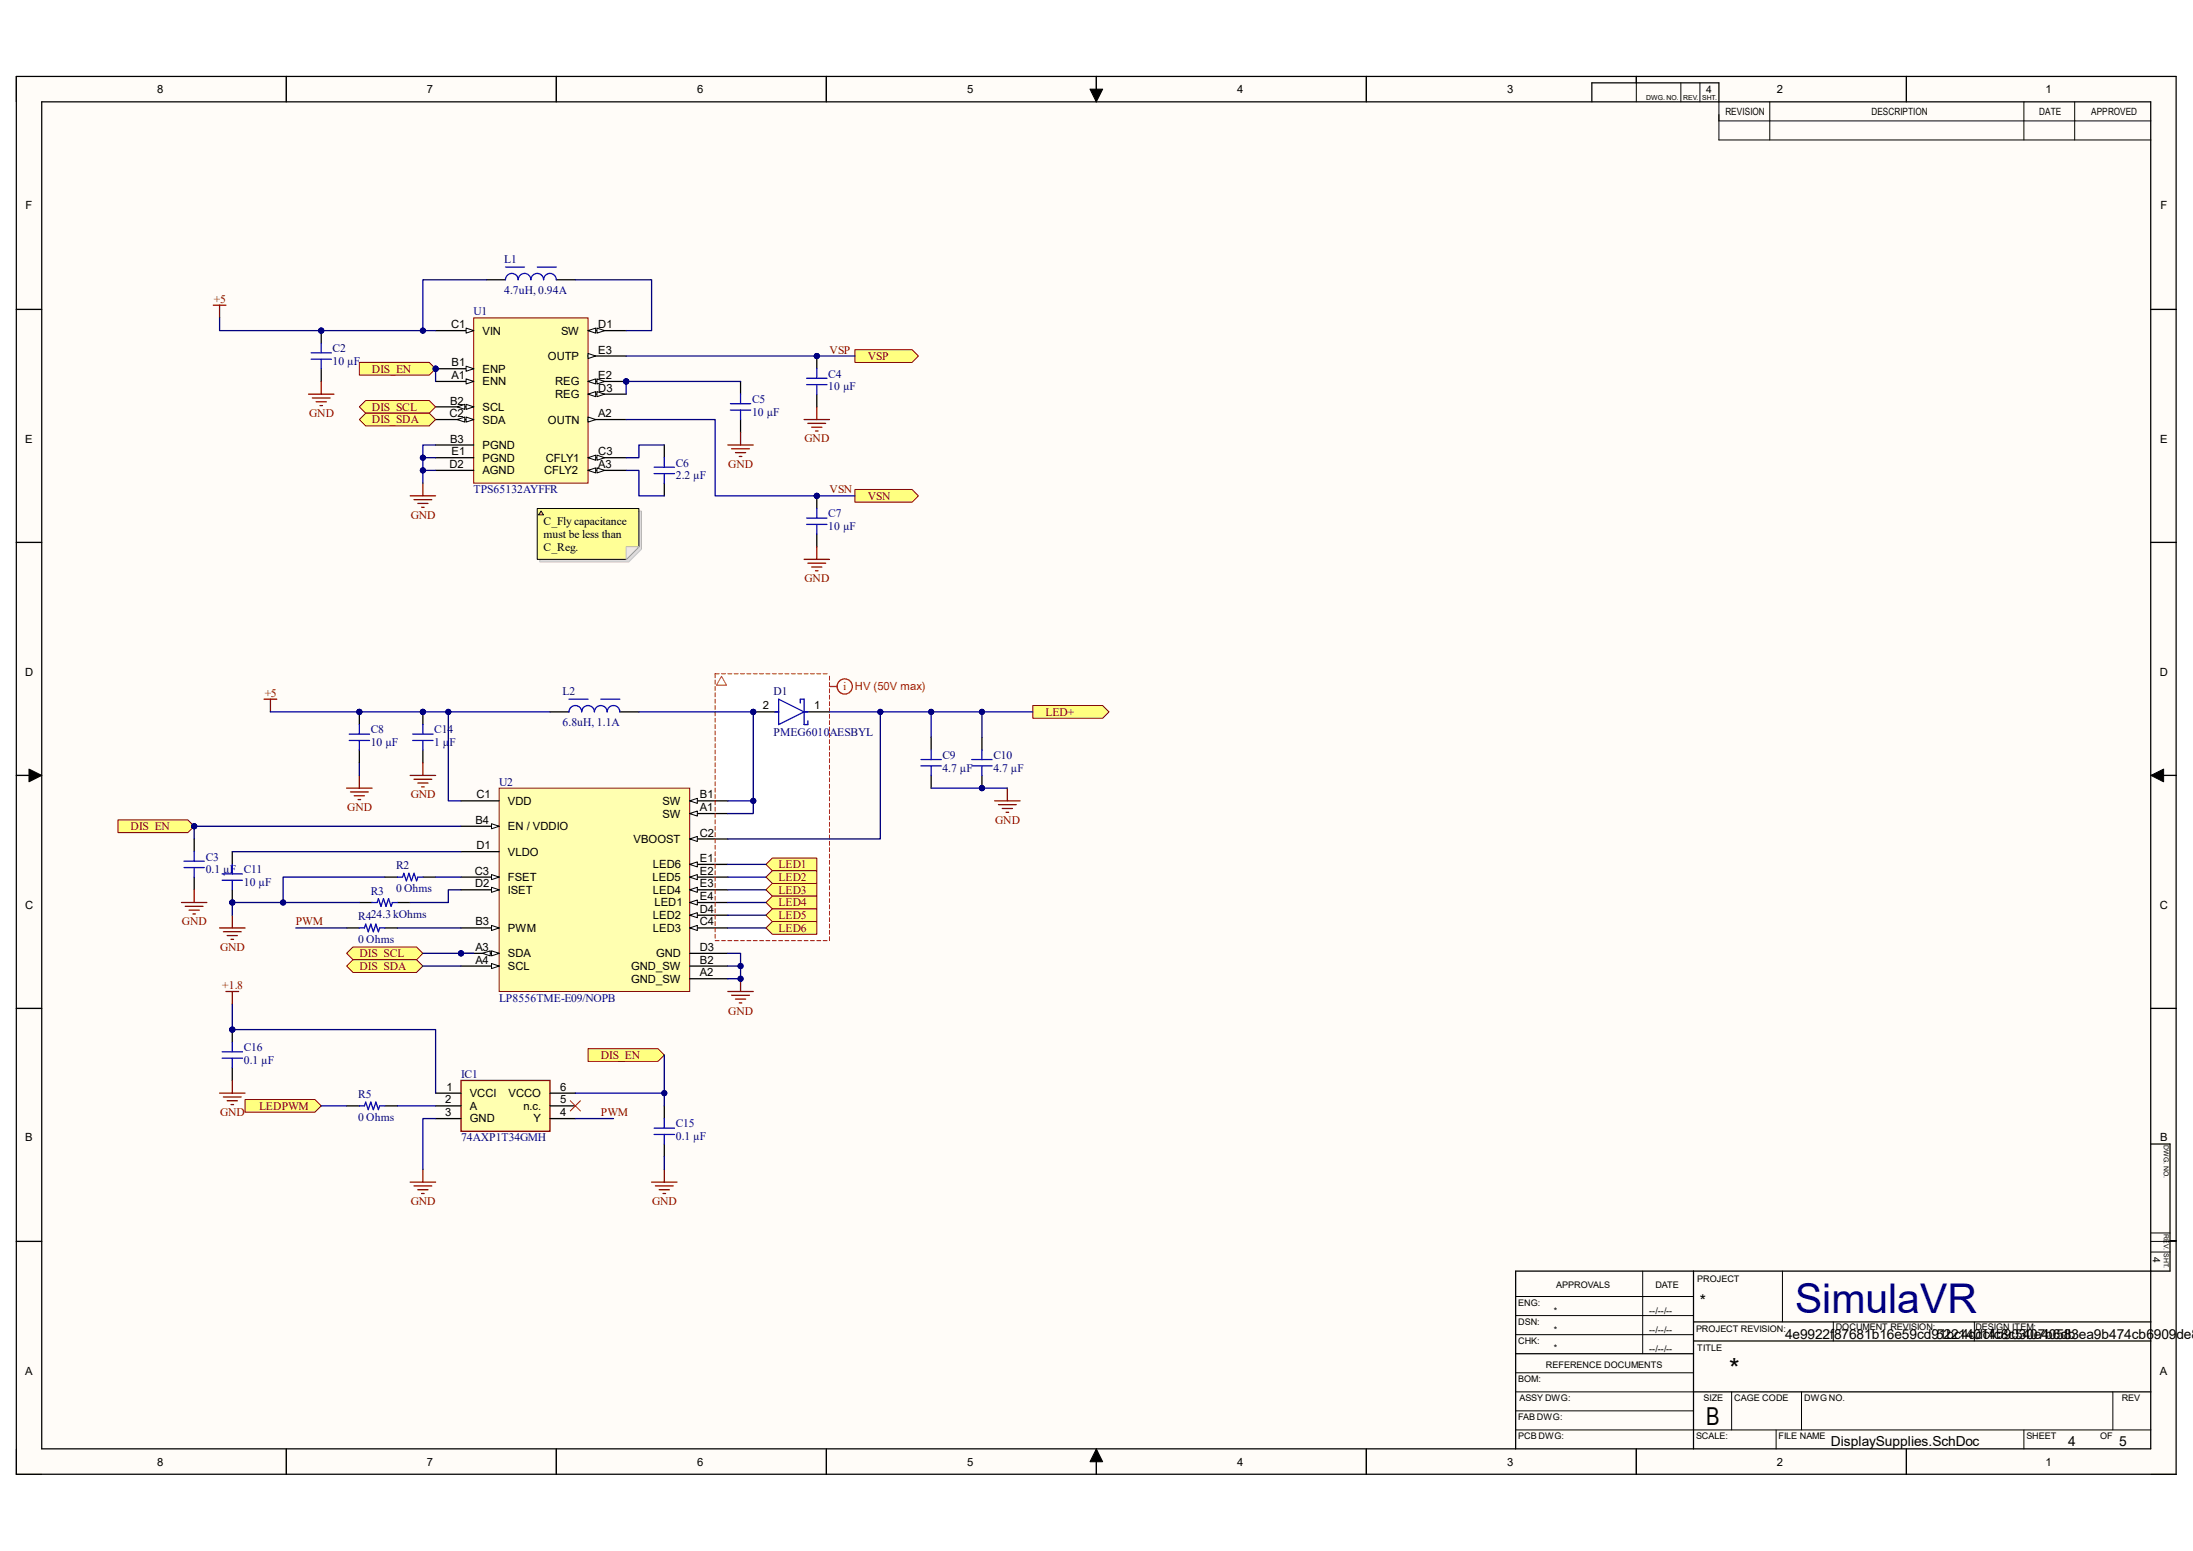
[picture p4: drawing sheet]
<svg xmlns="http://www.w3.org/2000/svg" width="297mm" height="210mm" viewBox="0 0 297 210" stroke-linecap="round" stroke-linejoin="round" font-family="sans-serif">
<g fill="#fffcf8">
<path d="M2.2 10.4h292.6v189.2h-292.6z" fill-rule="evenodd"/>
<path d="M5.7 13.8h285.6v182.4h-285.6z" fill-rule="evenodd"/>
</g>
<g fill="none" stroke="#000" stroke-width=".14">
<path d="M2.2 10.3v3.5M38.8 10.3v3.5M75.3 10.3v3.5M111.9 10.4v3.4M148.5 10.4v3.4M185 10.4v3.4M221.6 10.4v3.4M258.2 10.4v3.4M2.2 41.9h3.4M291.3 41.9h3.5M2.2 73.4h3.4M291.3 73.4h3.5"/>
<path d="M2.2 105h3.4M291.3 105h3.5M2.2 136.5h3.4M291.3 136.5h3.5M2.2 168.1h3.4M291.3 168.1h3.5M2.2 196.2v3.4h3.5M38.8 196.2v3.4M75.3 196.2v3.4M111.9 196.2v3.4M148.5 196.2v3.4M185 196.2v3.4"/>
<path d="M221.6 196.2v3.4M258.2 196.2v3.4M291.3 199.6h3.5"/>
</g>
<path d="M96.9 91.2h15.4v36.2h-15.4z" fill-rule="evenodd" fill="#fff"/>
<g fill="none" stroke="#000" stroke-width=".14">
<path d="M147.6 12.1h1.7l-.8 1.7zM227.6 11.2v2.6M230.2 11.2v2.6M232.8 13.8v5.2h58.5M232.8 16.4h58.5M239.7 13.8v5.2M274.1 13.8v5.2M281 13.8v5.2M3.9 104.1l1.7 .9-1.7 .9zM291.3 105l1.7-.9v1.8zM205.3 178.1h24.1M205.3 175.6h24.1"/>
<path d="M222.5 172.1v11.2M241.4 172.1v6.9M248.3 179v2.6M267.4 179v2.6M291.3 169.5h2.6M291.3 167h2.6M148.5 196.2l.8 1.7h-1.7zM205.3 193.6h86M205.3 180.7h24.1M205.3 188.5h24.1M205.3 185.9h24.1M205.3 191h24.1"/>
<path d="M234.5 188.5v5.1M240.5 193.6v2.6M244 188.5v5.1M274.1 193.6v2.6M286.2 188.5v5.1"/>
</g>
<g fill="none" stroke="#000" stroke-width=".17">
<path d="M2.2 10.4h292.5v189.2h-292.5zM5.7 13.8h285.6v182.4h-285.6zM38.8 10.3v3.5M75.3 10.3v3.5M111.9 10.4v3.4M148.5 10.4v3.4M185 10.4v3.4M215.6 13.8v-2.6h17.2v2.6M221.6 10.4v.8M258.2 10.4v3.4M2.2 41.9h3.4M291.3 41.9h3.5"/>
<path d="M2.2 73.4h3.4M291.3 73.4h3.5M2.2 105h3.4M291.3 105h3.5M2.2 136.5h3.4M291.3 136.5h3.5M291.3 154.9h2.6v17.2h-88.6v24.1M2.2 168.1h3.4M229.4 179h61.9M229.4 172.1v24.1M293.9 168h.9M38.8 196.2v3.4"/>
<path d="M75.3 196.2v3.4M111.9 196.2v3.4M148.5 196.2v3.4M185 196.2v3.4M205.3 183.3h24.1M221.6 196.2v3.4M229.4 181.6h61.9M229.4 188.5h61.9M258.2 196.2v3.4"/>
</g>
<path d="M147.6 12.1h1.7l-.8 1.7zM3.9 104.1l1.7 .9-1.7 .9zM291.3 105l1.7-.9v1.8zM148.5 196.2l.8 1.7h-1.7z" fill="#000"/>
<circle cx="59" cy="49.9" r=".34" fill="#000080"/>
<circle cx="59" cy="49.9" r=".34" fill="none" stroke="#000080" stroke-width=".14"/>
<circle cx="84.8" cy="51.6" r=".34" fill="#000080"/>
<circle cx="84.8" cy="51.6" r=".34" fill="none" stroke="#000080" stroke-width=".14"/>
<path d="M64.2 43h15.4v22.4h-15.4z" fill-rule="evenodd" fill="#ffffb0"/>
<path d="M64.2 43h15.4v22.4h-15.4z" fill="none" stroke="#800000" stroke-width=".14"/>
<path d="M59 63.7h5.2M79.6 62h5.2" fill="none" stroke="#000" stroke-width=".17"/>
<path d="M79.6 62l1.1-.4v.7z" fill="#f8fcff"/>
<path d="M79.6 62l1.1-.4v.7z" fill="none" stroke="#000" stroke-width=".14"/>
<path d="M80.8 61.6l1.1 .4-1.1 .3z" fill="#f8fcff"/>
<path d="M80.8 61.6l1.1 .4-1.1 .3z" fill="none" stroke="#000" stroke-width=".14"/>
<path d="M79.6 63.7h5.2" fill="none" stroke="#000" stroke-width=".17"/>
<path d="M79.6 63.7l1.1-.3v.6z" fill="#f8fcff"/>
<path d="M79.6 63.7l1.1-.3v.6z" fill="none" stroke="#000" stroke-width=".14"/>
<path d="M80.8 63.4l1.1 .3-1.1 .3z" fill="#f8fcff"/>
<path d="M80.8 63.4l1.1 .3-1.1 .3z" fill="none" stroke="#000" stroke-width=".14"/>
<path d="M59 51.6h5.2" fill="none" stroke="#000" stroke-width=".17"/>
<path d="M63.1 51.3l1.1 .3-1.1 .4z" fill="#f8fcff"/>
<path d="M63.1 51.3l1.1 .3-1.1 .4z" fill="none" stroke="#000" stroke-width=".14"/>
<path d="M59 49.9h5.2" fill="none" stroke="#000" stroke-width=".17"/>
<path d="M63.1 49.6l1.1 .3-1.1 .4z" fill="#f8fcff"/>
<path d="M63.1 49.6l1.1 .3-1.1 .4z" fill="none" stroke="#000" stroke-width=".14"/>
<circle cx="59" cy="49.9" r=".34" fill="#000080"/>
<circle cx="59" cy="49.9" r=".34" fill="none" stroke="#000080" stroke-width=".14"/>
<path d="M79.6 48.2h5.2" fill="none" stroke="#000" stroke-width=".17"/>
<path d="M79.6 47.9l1.1 .3-1.1 .4z" fill="#f8fcff"/>
<path d="M79.6 47.9l1.1 .3-1.1 .4z" fill="none" stroke="#000" stroke-width=".14"/>
<path d="M79.6 56.8h5.2" fill="none" stroke="#000" stroke-width=".17"/>
<path d="M79.6 56.5l1.1 .3-1.1 .4z" fill="#f8fcff"/>
<path d="M79.6 56.5l1.1 .3-1.1 .4z" fill="none" stroke="#000" stroke-width=".14"/>
<path d="M79.6 53.4h5.2M59 60.3h5.2M59 62h5.2" fill="none" stroke="#000" stroke-width=".17"/>
<path d="M79.6 53.4l1.1-.4v.7z" fill="#f8fcff"/>
<path d="M79.6 53.4l1.1-.4v.7z" fill="none" stroke="#000" stroke-width=".14"/>
<path d="M80.8 53l1.1 .4-1.1 .3z" fill="#f8fcff"/>
<path d="M80.8 53l1.1 .4-1.1 .3z" fill="none" stroke="#000" stroke-width=".14"/>
<path d="M79.6 51.6h5.2" fill="none" stroke="#000" stroke-width=".17"/>
<path d="M79.6 51.6l1.1-.3v.7z" fill="#f8fcff"/>
<path d="M79.6 51.6l1.1-.3v.7z" fill="none" stroke="#000" stroke-width=".14"/>
<path d="M80.8 51.3l1.1 .3-1.1 .4z" fill="#f8fcff"/>
<path d="M80.8 51.3l1.1 .3-1.1 .4z" fill="none" stroke="#000" stroke-width=".14"/>
<circle cx="84.8" cy="51.6" r=".34" fill="#000080"/>
<circle cx="84.8" cy="51.6" r=".34" fill="none" stroke="#000080" stroke-width=".14"/>
<path d="M59 55.1h5.2" fill="none" stroke="#000" stroke-width=".17"/>
<path d="M63.1 54.7l1.1 .4-1.1 .3z" fill="#f8fcff"/>
<path d="M63.1 54.7l1.1 .4-1.1 .3z" fill="none" stroke="#000" stroke-width=".14"/>
<path d="M61.9 55.1l1.1-.4v.7z" fill="#f8fcff"/>
<path d="M61.9 55.1l1.1-.4v.7z" fill="none" stroke="#000" stroke-width=".14"/>
<path d="M59 56.8h5.2" fill="none" stroke="#000" stroke-width=".17"/>
<path d="M63.1 56.5l1.1 .3-1.1 .4z" fill="#f8fcff"/>
<path d="M63.1 56.5l1.1 .3-1.1 .4z" fill="none" stroke="#000" stroke-width=".14"/>
<path d="M61.9 56.8l1.1-.3v.7z" fill="#f8fcff"/>
<path d="M61.9 56.8l1.1-.3v.7z" fill="none" stroke="#000" stroke-width=".14"/>
<path d="M79.6 44.8h5.2" fill="none" stroke="#000" stroke-width=".17"/>
<path d="M79.6 44.8l1.1-.4v.7z" fill="#f8fcff"/>
<path d="M79.6 44.8l1.1-.4v.7z" fill="none" stroke="#000" stroke-width=".14"/>
<path d="M80.8 44.4l1.1 .4-1.1 .3z" fill="#f8fcff"/>
<path d="M80.8 44.4l1.1 .4-1.1 .3z" fill="none" stroke="#000" stroke-width=".14"/>
<path d="M59 44.8h5.2" fill="none" stroke="#000" stroke-width=".17"/>
<path d="M63.1 44.4l1.1 .4-1.1 .3z" fill="#f8fcff"/>
<path d="M63.1 44.4l1.1 .4-1.1 .3z" fill="none" stroke="#000" stroke-width=".14"/>
<path d="M65.9 37.9h2.6M75.3 37.9h2.6" fill="none" stroke="#000" stroke-width=".17"/>
<path d="M68.5 37.9a.86 .86 0 0 1 .8-.9 .86 .86 0 0 1 .9 .9 .86 .86 0 0 1 .8-.9 .86 .86 0 0 1 .9 .9 .86 .86 0 0 1 .9-.9 .86 .86 0 0 1 .8 .9 .86 .86 0 0 1 .9-.9 .86 .86 0 0 1 .8 .9M68.5 36.2h2.5M72.8 36.2h2.5" fill="none" stroke="#00f" stroke-width=".17"/>
<path d="M48.7 55.1l.8-.9h8.6l.9 .9-.9 .9h-8.6z" fill-rule="evenodd" fill="#ffff80"/>
<path d="M48.7 55.1l.8-.9h8.6l.9 .9-.9 .9h-8.6z" fill="none" stroke="#800000" stroke-width=".14"/>
<path d="M48.7 56.8l.8-.8h8.6l.9 .8-.9 .9h-8.6z" fill-rule="evenodd" fill="#ffff80"/>
<path d="M48.7 56.8l.8-.8h8.6l.9 .8-.9 .9h-8.6z" fill="none" stroke="#800000" stroke-width=".14"/>
<path d="M55.6 67.1h3.4M56.1 67.7h2.4M56.6 68.2h1.4M57.1 68.7h.3M57.3 65.4v1.7" fill="none" stroke="#800000" stroke-width=".17"/>
<circle cx="110.6" cy="48.2" r=".34" fill="#000080"/>
<circle cx="110.6" cy="48.2" r=".34" fill="none" stroke="#000080" stroke-width=".14"/>
<path d="M110.6 48.2v1.7M110.6 53.4v1.7" fill="none" stroke="#000" stroke-width=".17"/>
<circle cx="110.6" cy="48.2" r=".34" fill="#000080"/>
<circle cx="110.6" cy="48.2" r=".34" fill="none" stroke="#000080" stroke-width=".14"/>
<path d="M109.2 51.2h2.8M109.2 52.1h2.8M110.6 49.9v1.3M110.6 52.1v1.3" fill="none" stroke="#00f" stroke-width=".17"/>
<circle cx="110.6" cy="67.1" r=".34" fill="#000080"/>
<circle cx="110.6" cy="67.1" r=".34" fill="none" stroke="#000080" stroke-width=".14"/>
<path d="M110.6 67.1v1.8M110.6 72.3v1.7" fill="none" stroke="#000" stroke-width=".17"/>
<circle cx="110.6" cy="67.1" r=".34" fill="#000080"/>
<circle cx="110.6" cy="67.1" r=".34" fill="none" stroke="#000080" stroke-width=".14"/>
<path d="M109.2 70.2h2.8M109.2 71h2.8M110.6 68.9v1.3M110.6 71v1.3" fill="none" stroke="#00f" stroke-width=".17"/>
<circle cx="43.5" cy="44.8" r=".34" fill="#000080"/>
<circle cx="43.5" cy="44.8" r=".34" fill="none" stroke="#000080" stroke-width=".14"/>
<path d="M43.5 44.8v1.7M43.5 49.9v1.7" fill="none" stroke="#000" stroke-width=".17"/>
<circle cx="43.5" cy="44.8" r=".34" fill="#000080"/>
<circle cx="43.5" cy="44.8" r=".34" fill="none" stroke="#000080" stroke-width=".14"/>
<path d="M42.1 47.8h2.8M42.1 48.6h2.8M43.5 46.5v1.3M43.5 48.6v1.3M98.9 54.7h2.8M98.9 55.5h2.8M100.3 53.4v1.3M100.3 55.5v1.3M88.6 63.3h2.8M88.6 64.1h2.8M90 62v1.3M90 64.1v1.3" fill="none" stroke="#00f" stroke-width=".17"/>
<g fill="none" stroke="#800000" stroke-width=".17">
<path d="M41.8 53.4h3.4M42.3 53.9h2.4M42.8 54.4h1.4M43.3 54.9h.4M43.5 51.6v1.8M100.3 58.5v1.8M108.9 56.8h3.4M109.4 57.3h2.4M109.9 57.8h1.4M110.4 58.4h.4M110.6 55.1v1.7M98.6 60.3h3.4"/>
<path d="M99.1 60.8h2.4M99.6 61.3h1.4M100.1 61.8h.4M108.9 75.7h3.4M109.4 76.3h2.4M109.9 76.8h1.4M110.4 77.3h.4M110.6 74v1.7"/>
</g>
<path d="M100.3 51.7v1.7M100.3 56.8v1.7M90 60.3v1.7M90 65.4v1.7" fill="none" stroke="#000" stroke-width=".17"/>
<circle cx="62.4" cy="129.1" r=".34" fill="#000080"/>
<circle cx="62.4" cy="129.1" r=".34" fill="none" stroke="#000080" stroke-width=".14"/>
<path d="M67.6 106.7h25.8v27.6h-25.8z" fill-rule="evenodd" fill="#ffffb0"/>
<path d="M67.6 106.7h25.8v27.6h-25.8z" fill="none" stroke="#800000" stroke-width=".14"/>
<path d="M93.4 110.2h5.2" fill="none" stroke="#000" stroke-width=".17"/>
<path d="M93.4 110.2l1-.4v.7z" fill="#f8fcff"/>
<path d="M93.4 110.2l1-.4v.7z" fill="none" stroke="#000" stroke-width=".14"/>
<path d="M93.4 108.4h5.2" fill="none" stroke="#000" stroke-width=".17"/>
<path d="M93.4 108.4l1-.3v.7z" fill="#f8fcff"/>
<path d="M93.4 108.4l1-.3v.7z" fill="none" stroke="#000" stroke-width=".14"/>
<path d="M62.4 129.1h5.2M93.4 132.5h5.2M93.4 130.8h5.2" fill="none" stroke="#000" stroke-width=".17"/>
<path d="M66.6 128.7l1 .4-1 .3z" fill="#f8fcff"/>
<path d="M66.6 128.7l1 .4-1 .3z" fill="none" stroke="#000" stroke-width=".14"/>
<path d="M65.4 129.1l1-.4v.7z" fill="#f8fcff"/>
<path d="M65.4 129.1l1-.4v.7z" fill="none" stroke="#000" stroke-width=".14"/>
<circle cx="62.4" cy="129.1" r=".34" fill="#000080"/>
<circle cx="62.4" cy="129.1" r=".34" fill="none" stroke="#000080" stroke-width=".14"/>
<path d="M62.4 130.8h5.2" fill="none" stroke="#000" stroke-width=".17"/>
<path d="M66.6 130.5l1 .3-1 .4z" fill="#f8fcff"/>
<path d="M66.6 130.5l1 .3-1 .4z" fill="none" stroke="#000" stroke-width=".14"/>
<path d="M62.4 125.7h5.2" fill="none" stroke="#000" stroke-width=".17"/>
<path d="M66.6 125.3l1 .4-1 .3z" fill="#f8fcff"/>
<path d="M66.6 125.3l1 .4-1 .3z" fill="none" stroke="#000" stroke-width=".14"/>
<path d="M62.4 111.9h5.2" fill="none" stroke="#000" stroke-width=".17"/>
<path d="M66.6 111.5l1 .4-1 .3z" fill="#f8fcff"/>
<path d="M66.6 111.5l1 .4-1 .3z" fill="none" stroke="#000" stroke-width=".14"/>
<path d="M62.4 108.4h5.2M93.4 113.6h5.2" fill="none" stroke="#000" stroke-width=".17"/>
<path d="M93.4 113.6l1-.3v.6z" fill="#f8fcff"/>
<path d="M93.4 113.6l1-.3v.6z" fill="none" stroke="#000" stroke-width=".14"/>
<path d="M62.4 118.8h5.2" fill="none" stroke="#000" stroke-width=".17"/>
<path d="M66.6 118.4l1 .4-1 .3z" fill="#f8fcff"/>
<path d="M66.6 118.4l1 .4-1 .3z" fill="none" stroke="#000" stroke-width=".14"/>
<path d="M93.4 120.5h5.2" fill="none" stroke="#000" stroke-width=".17"/>
<path d="M93.4 120.5l1-.4v.7z" fill="#f8fcff"/>
<path d="M93.4 120.5l1-.4v.7z" fill="none" stroke="#000" stroke-width=".14"/>
<path d="M62.4 115.3h5.2M62.4 120.5h5.2" fill="none" stroke="#000" stroke-width=".17"/>
<path d="M66.6 120.1l1 .4-1 .3z" fill="#f8fcff"/>
<path d="M66.6 120.1l1 .4-1 .3z" fill="none" stroke="#000" stroke-width=".14"/>
<path d="M93.4 118.8h5.2M93.4 129.1h5.2" fill="none" stroke="#000" stroke-width=".17"/>
<path d="M93.4 118.8l1-.4v.7z" fill="#f8fcff"/>
<path d="M93.4 118.8l1-.4v.7z" fill="none" stroke="#000" stroke-width=".14"/>
<path d="M93.4 125.7h5.2" fill="none" stroke="#000" stroke-width=".17"/>
<path d="M93.4 125.7l1-.4v.7z" fill="#f8fcff"/>
<path d="M93.4 125.7l1-.4v.7z" fill="none" stroke="#000" stroke-width=".14"/>
<path d="M93.4 123.9h5.2" fill="none" stroke="#000" stroke-width=".17"/>
<path d="M93.4 123.9l1-.3v.7z" fill="#f8fcff"/>
<path d="M93.4 123.9l1-.3v.7z" fill="none" stroke="#000" stroke-width=".14"/>
<path d="M93.4 122.2h5.2" fill="none" stroke="#000" stroke-width=".17"/>
<path d="M93.4 122.2l1-.3v.6z" fill="#f8fcff"/>
<path d="M93.4 122.2l1-.3v.6z" fill="none" stroke="#000" stroke-width=".14"/>
<path d="M93.4 117h5.2" fill="none" stroke="#000" stroke-width=".17"/>
<path d="M93.4 117l1-.3v.7z" fill="#f8fcff"/>
<path d="M93.4 117l1-.3v.7z" fill="none" stroke="#000" stroke-width=".14"/>
<path d="M74.5 96.4h2.6M83.9 96.4h2.6M126.1 99.8v1.8M126.1 105v1.7" fill="none" stroke="#000" stroke-width=".17"/>
<path d="M77.1 96.4a.86 .86 0 0 1 .8-.9 .86 .86 0 0 1 .9 .9 .86 .86 0 0 1 .8-.9 .86 .86 0 0 1 .9 .9 .86 .86 0 0 1 .9-.9 .86 .86 0 0 1 .8 .9 .86 .86 0 0 1 .9-.9 .86 .86 0 0 1 .8 .9M77.1 94.7h2.5M81.4 94.7h2.5M124.7 102.8h2.8M124.7 103.7h2.8M126.1 101.6v1.2M126.1 103.7v1.3" fill="none" stroke="#00f" stroke-width=".17"/>
<circle cx="133" cy="106.7" r=".34" fill="#000080"/>
<circle cx="133" cy="106.7" r=".34" fill="none" stroke="#000080" stroke-width=".14"/>
<path d="M133 105v1.7" fill="none" stroke="#000" stroke-width=".17"/>
<circle cx="133" cy="106.7" r=".34" fill="#000080"/>
<circle cx="133" cy="106.7" r=".34" fill="none" stroke="#000080" stroke-width=".14"/>
<path d="M133 99.8v1.8" fill="none" stroke="#000" stroke-width=".17"/>
<path d="M131.6 102.8h2.8M131.6 103.7h2.8M133 101.6v1.2M133 103.7v1.3" fill="none" stroke="#00f" stroke-width=".17"/>
<path d="M46.9 106.7h3.5M47.5 107.2h2.4M48 107.8h1.4M48.5 108.3h.3M48.7 105v1.7" fill="none" stroke="#800000" stroke-width=".17"/>
<circle cx="31.5" cy="122.2" r=".34" fill="#000080"/>
<circle cx="31.5" cy="122.2" r=".34" fill="none" stroke="#000080" stroke-width=".14"/>
<path d="M31.5 120.5v1.7" fill="none" stroke="#000" stroke-width=".17"/>
<circle cx="31.5" cy="122.2" r=".34" fill="#000080"/>
<circle cx="31.5" cy="122.2" r=".34" fill="none" stroke="#000080" stroke-width=".14"/>
<path d="M31.5 115.3v1.7" fill="none" stroke="#000" stroke-width=".17"/>
<path d="M30.1 118.3h2.7M30.1 119.2h2.7M31.5 117v1.3M31.5 119.2v1.3" fill="none" stroke="#00f" stroke-width=".17"/>
<path d="M98.6 134.3h3.4M99.1 134.8h2.4M99.6 135.3h1.4M100.1 135.8h.4M100.3 132.5v1.8" fill="none" stroke="#800000" stroke-width=".17"/>
<circle cx="100.3" cy="132.5" r=".34" fill="#000080"/>
<circle cx="100.3" cy="132.5" r=".34" fill="none" stroke="#000080" stroke-width=".14"/>
<path d="M46.9 129.1l.9-.9h8.6l.9 .9-.9 .9h-8.6z" fill-rule="evenodd" fill="#ffff80"/>
<path d="M46.9 129.1l.9-.9h8.6l.9 .9-.9 .9h-8.6z" fill="none" stroke="#800000" stroke-width=".14"/>
<path d="M46.9 130.8l.9-.8h8.6l.9 .8-.9 .9h-8.6z" fill-rule="evenodd" fill="#ffff80"/>
<path d="M46.9 130.8l.9-.8h8.6l.9 .8-.9 .9h-8.6z" fill="none" stroke="#800000" stroke-width=".14"/>
<path d="M134.7 108.4h3.5M135.2 109h2.4M135.7 109.5h1.4M136.3 110h.3M136.4 106.7v1.7M29.7 125.7h3.5M30.3 126.2h2.4M30.8 126.7h1.3M31.3 127.2h.3M31.5 123.9v1.8" fill="none" stroke="#800000" stroke-width=".17"/>
<path d="M52.1 118.8h1.7M57.3 118.8h1.7M48.7 122.2h1.7M53.8 122.2h1.8" fill="none" stroke="#000" stroke-width=".17"/>
<path d="M53.8 118.8h.7l.2-.6 .3 1.1 .4-1.1 .3 1.1 .4-1.1 .3 1.1 .2-.5h.7M50.4 122.2h.7l.1-.5 .4 1 .3-1 .4 1 .3-1 .4 1 .1-.5h.7" fill="none" stroke="#00f" stroke-width=".17"/>
<circle cx="102" cy="96.4" r=".34" fill="#000080"/>
<circle cx="102" cy="96.4" r=".34" fill="none" stroke="#000080" stroke-width=".14"/>
<path d="M102 96.4h3.5" fill="none" stroke="#000" stroke-width=".17"/>
<circle cx="102" cy="96.4" r=".34" fill="#000080"/>
<circle cx="102" cy="96.4" r=".34" fill="none" stroke="#000080" stroke-width=".14"/>
<path d="M108.9 96.4h3.4" fill="none" stroke="#000" stroke-width=".17"/>
<path d="M104.9 96.4h.6M105.5 94.7l3.4 1.7-3.4 1.7zM108.4 95.2v-.5h.5v3.4h.5v-.5M108.9 96.4h.5" fill="none" stroke="#00f" stroke-width=".17"/>
<path d="M28.9 41.3h1.7M29.7 41.3v1.7M35.8 94.7h1.7M36.6 94.7v1.7" fill="none" stroke="#800000" stroke-width=".17"/>
<path d="M115.8 66.3h7.7l.9 .8-.9 .9h-7.7z" fill-rule="evenodd" fill="#ffff80"/>
<path d="M115.8 66.3h7.7l.9 .8-.9 .9h-7.7z" fill="none" stroke="#800000" stroke-width=".14"/>
<path d="M115.8 47.3h7.7l.9 .9-.9 .9h-7.7z" fill-rule="evenodd" fill="#ffff80"/>
<path d="M115.8 47.3h7.7l.9 .9-.9 .9h-7.7z" fill="none" stroke="#800000" stroke-width=".14"/>
<path d="M139.9 95.5h9.4l.9 .9-.9 .9h-9.4z" fill-rule="evenodd" fill="#ffff80"/>
<path d="M139.9 95.5h9.4l.9 .9-.9 .9h-9.4z" fill="none" stroke="#800000" stroke-width=".14"/>
<path d="M103.7 117l.9-.8h6v1.7h-6z" fill-rule="evenodd" fill="#ffff80"/>
<path d="M103.7 117l.9-.8h6v1.7h-6z" fill="none" stroke="#800000" stroke-width=".14"/>
<path d="M103.7 118.8l.9-.9h6v1.7h-6z" fill-rule="evenodd" fill="#ffff80"/>
<path d="M103.7 118.8l.9-.9h6v1.7h-6z" fill="none" stroke="#800000" stroke-width=".14"/>
<path d="M103.7 120.5l.9-.9h6v1.7h-6z" fill-rule="evenodd" fill="#ffff80"/>
<path d="M103.7 120.5l.9-.9h6v1.7h-6z" fill="none" stroke="#800000" stroke-width=".14"/>
<path d="M103.7 122.2l.9-.9h6v1.8h-6z" fill-rule="evenodd" fill="#ffff80"/>
<path d="M103.7 122.2l.9-.9h6v1.8h-6z" fill="none" stroke="#800000" stroke-width=".14"/>
<path d="M103.7 123.9l.9-.8h6v1.7h-6z" fill-rule="evenodd" fill="#ffff80"/>
<path d="M103.7 123.9l.9-.8h6v1.7h-6z" fill="none" stroke="#800000" stroke-width=".14"/>
<path d="M103.7 125.7l.9-.9h6v1.7h-6z" fill-rule="evenodd" fill="#ffff80"/>
<path d="M103.7 125.7l.9-.9h6v1.7h-6z" fill="none" stroke="#800000" stroke-width=".14"/>
<path d="M16 111h9.4l.9 .9-.9 .8h-9.4z" fill-rule="evenodd" fill="#ffff80"/>
<path d="M16 111h9.4l.9 .9-.9 .8h-9.4z" fill="none" stroke="#800000" stroke-width=".14"/>
<circle cx="26.3" cy="111.9" r=".34" fill="#000080"/>
<circle cx="26.3" cy="111.9" r=".34" fill="none" stroke="#000080" stroke-width=".14"/>
<path d="M48.7 49.1h9.4l.9 .8-.9 .9h-9.4z" fill-rule="evenodd" fill="#ffff80"/>
<path d="M48.7 49.1h9.4l.9 .8-.9 .9h-9.4z" fill="none" stroke="#800000" stroke-width=".14"/>
<circle cx="59" cy="49.9" r=".34" fill="#000080"/>
<circle cx="59" cy="49.9" r=".34" fill="none" stroke="#000080" stroke-width=".14"/>
<path d="M26.3 113.6v1.7M26.3 118.8v1.7" fill="none" stroke="#000" stroke-width=".17"/>
<path d="M24.9 116.6h2.8M24.9 117.5h2.8M26.3 115.3v1.3M26.3 117.5v1.3" fill="none" stroke="#00f" stroke-width=".17"/>
<path d="M24.6 122.2h3.4M25.1 122.7h2.4M25.6 123.2h1.4M26.1 123.8h.4M26.3 120.5v1.7" fill="none" stroke="#800000" stroke-width=".17"/>
<circle cx="57.3" cy="96.4" r=".34" fill="#000080"/>
<circle cx="57.3" cy="96.4" r=".34" fill="none" stroke="#000080" stroke-width=".14"/>
<path d="M57.3 96.4v1.7M57.3 101.6v1.7" fill="none" stroke="#000" stroke-width=".17"/>
<circle cx="57.3" cy="96.4" r=".34" fill="#000080"/>
<circle cx="57.3" cy="96.4" r=".34" fill="none" stroke="#000080" stroke-width=".14"/>
<path d="M55.9 99.4h2.8M57.3 98.1v1.3M55.9 100.3h2.8M57.3 100.3v1.3" fill="none" stroke="#00f" stroke-width=".17"/>
<path d="M55.6 105h3.4M56.1 105.5h2.4M56.6 106h1.4M57.1 106.5h.3M57.3 103.3v1.7" fill="none" stroke="#800000" stroke-width=".17"/>
<g fill="none" stroke="#f00" stroke-width=".14">
<path d="M96.9 92.1v.5M96.9 93v.5M96.9 93.8v.6M96.9 94.7v.5M96.9 95.5v.6M96.9 96.4v.5M96.9 97.3v.5M96.9 98.1v.6M96.9 99v.5M96.9 99.8v.6M97.4 91.2h-.5v.6M97.7 91.2h.6"/>
<path d="M98.6 91.2h.5M99.4 91.2h.6M100.3 91.2h.5M101.2 91.2h.5M102 91.2h.6M102.9 91.2h.5M103.7 91.2h.6M104.6 91.2h.5M105.5 91.2h.5M106.3 91.2h.6M107.2 91.2h.5M108 91.2h.6"/>
<path d="M108.9 91.2h.5M109.8 91.2h.5M110.6 91.2h.6M111.5 91.2h.5M112.3 91.6v.5M112.3 92.4v.6M112.3 93.3v.5M112.3 94.1v.6M112.3 95v.5M112.3 95.9v.5M112.3 96.7v.6M112.3 97.6v.5"/>
<path d="M112.3 98.4v.6M112.3 99.3v.5M96.9 100.7v.5M96.9 101.6v.5M96.9 102.4v.6M96.9 103.3v.5M96.9 104.1v.6M96.9 105v.5M96.9 105.9v.5M96.9 106.7v.6M96.9 107.6v.5M96.9 108.4v.6"/>
<path d="M96.9 109.3v.5M96.9 110.2v.5M96.9 111v.6M96.9 111.9v.5M96.9 112.7v.6M96.9 113.6v.5M96.9 114.5v.5M96.9 115.3v.6M96.9 116.2v.5M96.9 117v.6M96.9 117.9v.5M96.9 118.8v.5"/>
<path d="M96.9 119.6v.6M112.3 100.2v.5M112.3 101v.6M112.3 101.9v.5M112.3 102.7v.6M112.3 103.6v.5M112.3 104.5v.5M112.3 105.3v.6M112.3 106.2v.5M112.3 107v.6M112.3 107.9v.5M112.3 108.8v.5"/>
<path d="M112.3 109.6v.6M112.3 110.5v.5M112.3 111.3v.6M112.3 112.2v.5M112.3 113.1v.5M112.3 113.9v.6M112.3 114.8v.5M112.3 115.6v.6M112.3 116.5v.5M112.3 117.4v.5M112.3 118.2v.6M112.3 119.1v.5"/>
<path d="M112.3 119.9v.6M96.9 120.5v.5M96.9 121.3v.6M96.9 122.2v.5M96.9 123.1v.5M96.9 123.9v.6M96.9 124.8v.5M96.9 125.7v.5M96.9 126.5v.5M96.9 127.4h.5M97.7 127.4h.6M98.6 127.4h.5"/>
<path d="M99.4 127.4h.6M100.3 127.4h.5M101.2 127.4h.5M102 127.4h.6M102.9 127.4h.5M103.7 127.4h.6M104.6 127.4h.5M105.5 127.4h.5M106.3 127.4h.6M107.2 127.4h.5M108 127.4h.6M108.9 127.4h.5"/>
<path d="M109.8 127.4h.5M110.6 127.4h.6M111.5 127.4h.5M112.3 120.8v.5M112.3 121.7v.5M112.3 122.5v.6M112.3 123.4v.5M112.3 124.2v.6M112.3 125.1v.6M112.3 126v.5M112.3 126.8v.6"/>
</g>
<path d="M97.7 91.6l.7 1.2h-1.4z" fill="none" stroke="#f33" stroke-width=".14"/>
<g fill="none" stroke="#f00" stroke-width=".17">
<path d="M112.3 93h1.1"/>
<circle cx="114.4" cy="93" r="1.03"/>
</g>
<path d="M62.4 146.3h12.1v6.9h-12.1z" fill-rule="evenodd" fill="#ffffb0"/>
<path d="M62.4 146.3h12.1v6.9h-12.1z" fill="none" stroke="#800000" stroke-width=".17"/>
<path d="M59 148h3.4M59 149.7h3.4M59 151.5h3.4M74.5 148h3.4M74.5 149.7h3.4M74.5 151.5h3.4" fill="none" stroke="#000" stroke-width=".17"/>
<path d="M33.2 148.9h9.4l.9 .8-.9 .9h-9.4z" fill-rule="evenodd" fill="#ffff80"/>
<path d="M33.2 148.9h9.4l.9 .8-.9 .9h-9.4z" fill="none" stroke="#800000" stroke-width=".14"/>
<path d="M30.6 134.3h1.7M31.5 134.3v1.7M57.3 158.3v1.8M55.6 160.1h3.4M56.1 160.6h2.4M56.6 161.1h1.4M57.1 161.6h.3" fill="none" stroke="#800000" stroke-width=".17"/>
<path d="M79.6 142h9.5l.9 .9-.9 .8h-9.5z" fill-rule="evenodd" fill="#ffff80"/>
<path d="M79.6 142h9.5l.9 .9-.9 .8h-9.5z" fill="none" stroke="#800000" stroke-width=".14"/>
<path d="M46.9 125.7h1.8M52.1 125.7h1.7M46.9 149.7h1.8M52.1 149.7h1.7M90 149.7v1.8M90 154.9v1.7" fill="none" stroke="#000" stroke-width=".17"/>
<path d="M48.7 125.7h.7l.1-.6 .4 1.1 .3-1.1 .4 1.1 .3-1.1 .3 1.1 .2-.5h.7M48.7 149.7h.7l.1-.5 .4 1.1 .3-1.1 .4 1.1 .3-1.1 .3 1.1 .2-.6h.7M88.6 152.8h2.8M88.6 153.6h2.8M90 151.5v1.3M90 153.6v1.3" fill="none" stroke="#00f" stroke-width=".17"/>
<path d="M90 158.3v1.8M88.2 160.1h3.5M88.8 160.6h2.4M89.3 161.1h1.4M89.8 161.6h.3" fill="none" stroke="#800000" stroke-width=".17"/>
<path d="M77.2 149.1l1.4 1.3M78.6 149.1l-1.4 1.3" fill="none" stroke="#f00" stroke-width=".14"/>
<path d="M65.9 37.9h-8.6v6.9h1.7M77.9 37.9h10.3v6.9h-3.4" fill="none" stroke="#000080" stroke-width=".17"/>
<circle cx="57.3" cy="44.8" r=".34" fill="#000080"/>
<circle cx="57.3" cy="44.8" r=".34" fill="none" stroke="#000080" stroke-width=".14"/>
<path d="M57.3 63.7h1.7" fill="none" stroke="#000080" stroke-width=".17"/>
<circle cx="57.3" cy="63.7" r=".34" fill="#000080"/>
<circle cx="57.3" cy="63.7" r=".34" fill="none" stroke="#000080" stroke-width=".14"/>
<path d="M57.3 62h1.7" fill="none" stroke="#000080" stroke-width=".17"/>
<circle cx="57.3" cy="62" r=".34" fill="#000080"/>
<circle cx="57.3" cy="62" r=".34" fill="none" stroke="#000080" stroke-width=".14"/>
<path d="M59 60.3h-1.7v5.1" fill="none" stroke="#000080" stroke-width=".17"/>
<circle cx="57.3" cy="63.7" r=".34" fill="#000080"/>
<circle cx="57.3" cy="63.7" r=".34" fill="none" stroke="#000080" stroke-width=".14"/>
<circle cx="57.3" cy="62" r=".34" fill="#000080"/>
<circle cx="57.3" cy="62" r=".34" fill="none" stroke="#000080" stroke-width=".14"/>
<path d="M84.8 56.8h12.1v10.3h18.9" fill="none" stroke="#000080" stroke-width=".17"/>
<circle cx="110.6" cy="67.1" r=".34" fill="#000080"/>
<circle cx="110.6" cy="67.1" r=".34" fill="none" stroke="#000080" stroke-width=".14"/>
<path d="M84.8 48.2h31" fill="none" stroke="#000080" stroke-width=".17"/>
<circle cx="110.6" cy="48.2" r=".34" fill="#000080"/>
<circle cx="110.6" cy="48.2" r=".34" fill="none" stroke="#000080" stroke-width=".14"/>
<path d="M84.8 51.6v1.8" fill="none" stroke="#000080" stroke-width=".17"/>
<circle cx="84.8" cy="51.6" r=".34" fill="#000080"/>
<circle cx="84.8" cy="51.6" r=".34" fill="none" stroke="#000080" stroke-width=".14"/>
<path d="M84.8 51.7h15.5M84.8 63.7h1.7v3.4h3.5M90 60.3h-3.5v1.7h-1.7" fill="none" stroke="#000080" stroke-width=".17"/>
<circle cx="84.8" cy="51.6" r=".34" fill="#000080"/>
<circle cx="84.8" cy="51.6" r=".34" fill="none" stroke="#000080" stroke-width=".14"/>
<path d="M29.7 43v1.8h27.6" fill="none" stroke="#000080" stroke-width=".17"/>
<circle cx="57.3" cy="44.8" r=".34" fill="#000080"/>
<circle cx="57.3" cy="44.8" r=".34" fill="none" stroke="#000080" stroke-width=".14"/>
<circle cx="43.5" cy="44.8" r=".34" fill="#000080"/>
<circle cx="43.5" cy="44.8" r=".34" fill="none" stroke="#000080" stroke-width=".14"/>
<path d="M74.5 96.4h-13.8v12h1.7" fill="none" stroke="#000080" stroke-width=".17"/>
<circle cx="60.7" cy="96.4" r=".34" fill="#000080"/>
<circle cx="60.7" cy="96.4" r=".34" fill="none" stroke="#000080" stroke-width=".14"/>
<path d="M86.5 96.4h15.5v13.8h-3.4M48.7 103.3v1.7" fill="none" stroke="#000080" stroke-width=".17"/>
<circle cx="102" cy="96.4" r=".34" fill="#000080"/>
<circle cx="102" cy="96.4" r=".34" fill="none" stroke="#000080" stroke-width=".14"/>
<circle cx="102" cy="108.4" r=".34" fill="#000080"/>
<circle cx="102" cy="108.4" r=".34" fill="none" stroke="#000080" stroke-width=".14"/>
<path d="M98.6 108.4h3.4" fill="none" stroke="#000080" stroke-width=".17"/>
<circle cx="102" cy="108.4" r=".34" fill="#000080"/>
<circle cx="102" cy="108.4" r=".34" fill="none" stroke="#000080" stroke-width=".14"/>
<path d="M31.5 115.3h30.9M98.6 117h5.1M98.6 118.8h5.1M98.6 120.5h5.1M98.6 122.2h5.1M98.6 123.9h5.1M98.6 125.7h5.1M98.6 130.8h1.7" fill="none" stroke="#000080" stroke-width=".17"/>
<circle cx="100.3" cy="130.8" r=".34" fill="#000080"/>
<circle cx="100.3" cy="130.8" r=".34" fill="none" stroke="#000080" stroke-width=".14"/>
<path d="M57.3 129.1h6.9M57.3 130.8h5.1" fill="none" stroke="#000080" stroke-width=".17"/>
<circle cx="62.4" cy="129.1" r=".34" fill="#000080"/>
<circle cx="62.4" cy="129.1" r=".34" fill="none" stroke="#000080" stroke-width=".14"/>
<path d="M26.3 111.9h36.1" fill="none" stroke="#000080" stroke-width=".17"/>
<circle cx="26.3" cy="111.9" r=".34" fill="#000080"/>
<circle cx="26.3" cy="111.9" r=".34" fill="none" stroke="#000080" stroke-width=".14"/>
<path d="M98.6 129.1h1.7v3.4h-1.7" fill="none" stroke="#000080" stroke-width=".17"/>
<circle cx="100.3" cy="130.8" r=".34" fill="#000080"/>
<circle cx="100.3" cy="130.8" r=".34" fill="none" stroke="#000080" stroke-width=".14"/>
<circle cx="100.3" cy="132.5" r=".34" fill="#000080"/>
<circle cx="100.3" cy="132.5" r=".34" fill="none" stroke="#000080" stroke-width=".14"/>
<path d="M126.1 106.7h10.3" fill="none" stroke="#000080" stroke-width=".17"/>
<circle cx="133" cy="106.7" r=".34" fill="#000080"/>
<circle cx="133" cy="106.7" r=".34" fill="none" stroke="#000080" stroke-width=".14"/>
<path d="M52.1 118.8h-13.8v3.4h-6.8v1.7M59 118.8h3.4" fill="none" stroke="#000080" stroke-width=".17"/>
<circle cx="38.3" cy="122.2" r=".34" fill="#000080"/>
<circle cx="38.3" cy="122.2" r=".34" fill="none" stroke="#000080" stroke-width=".14"/>
<circle cx="31.5" cy="122.2" r=".34" fill="#000080"/>
<circle cx="31.5" cy="122.2" r=".34" fill="none" stroke="#000080" stroke-width=".14"/>
<path d="M38.3 122.2h10.4M62.4 120.5h-1.7v1.7h-5.1" fill="none" stroke="#000080" stroke-width=".17"/>
<circle cx="38.3" cy="122.2" r=".34" fill="#000080"/>
<circle cx="38.3" cy="122.2" r=".34" fill="none" stroke="#000080" stroke-width=".14"/>
<path d="M126.1 96.4v3.4" fill="none" stroke="#000080" stroke-width=".17"/>
<circle cx="126.1" cy="96.4" r=".34" fill="#000080"/>
<circle cx="126.1" cy="96.4" r=".34" fill="none" stroke="#000080" stroke-width=".14"/>
<path d="M133 99.8v-3.4h-13.8v17.2h-20.6" fill="none" stroke="#000080" stroke-width=".17"/>
<circle cx="119.2" cy="96.4" r=".34" fill="#000080"/>
<circle cx="119.2" cy="96.4" r=".34" fill="none" stroke="#000080" stroke-width=".14"/>
<circle cx="126.1" cy="96.4" r=".34" fill="#000080"/>
<circle cx="126.1" cy="96.4" r=".34" fill="none" stroke="#000080" stroke-width=".14"/>
<circle cx="133" cy="96.4" r=".34" fill="#000080"/>
<circle cx="133" cy="96.4" r=".34" fill="none" stroke="#000080" stroke-width=".14"/>
<path d="M112.3 96.4h6.9" fill="none" stroke="#000080" stroke-width=".17"/>
<circle cx="119.2" cy="96.4" r=".34" fill="#000080"/>
<circle cx="119.2" cy="96.4" r=".34" fill="none" stroke="#000080" stroke-width=".14"/>
<path d="M133 96.4h6.9" fill="none" stroke="#000080" stroke-width=".17"/>
<circle cx="133" cy="96.4" r=".34" fill="#000080"/>
<circle cx="133" cy="96.4" r=".34" fill="none" stroke="#000080" stroke-width=".14"/>
<path d="M36.6 96.4h24.1" fill="none" stroke="#000080" stroke-width=".17"/>
<circle cx="60.7" cy="96.4" r=".34" fill="#000080"/>
<circle cx="60.7" cy="96.4" r=".34" fill="none" stroke="#000080" stroke-width=".14"/>
<circle cx="57.3" cy="96.4" r=".34" fill="#000080"/>
<circle cx="57.3" cy="96.4" r=".34" fill="none" stroke="#000080" stroke-width=".14"/>
<circle cx="48.7" cy="96.4" r=".34" fill="#000080"/>
<circle cx="48.7" cy="96.4" r=".34" fill="none" stroke="#000080" stroke-width=".14"/>
<path d="M26.3 111.9v1.7" fill="none" stroke="#000080" stroke-width=".17"/>
<circle cx="26.3" cy="111.9" r=".34" fill="#000080"/>
<circle cx="26.3" cy="111.9" r=".34" fill="none" stroke="#000080" stroke-width=".14"/>
<path d="M31.5 136v3.4h27.5v8.6" fill="none" stroke="#000080" stroke-width=".17"/>
<circle cx="31.5" cy="139.4" r=".34" fill="#000080"/>
<circle cx="31.5" cy="139.4" r=".34" fill="none" stroke="#000080" stroke-width=".14"/>
<path d="M59 151.5h-1.7v6.8M90 142.9v5.1h-12.1" fill="none" stroke="#000080" stroke-width=".17"/>
<circle cx="90" cy="148" r=".34" fill="#000080"/>
<circle cx="90" cy="148" r=".34" fill="none" stroke="#000080" stroke-width=".14"/>
<path d="M90 148v1.7" fill="none" stroke="#000080" stroke-width=".17"/>
<circle cx="90" cy="148" r=".34" fill="#000080"/>
<circle cx="90" cy="148" r=".34" fill="none" stroke="#000080" stroke-width=".14"/>
<path d="M40.1 125.7h6.8M53.8 125.7h8.6M43.5 149.7h3.4M53.8 149.7h5.2M77.9 151.5h5.2M90 156.6v1.7" fill="none" stroke="#000080" stroke-width=".17"/>
<circle cx="31.5" cy="139.4" r=".34" fill="#000080"/>
<circle cx="31.5" cy="139.4" r=".34" fill="none" stroke="#000080" stroke-width=".14"/>
<path d="M31.5 139.4v1.7M31.5 144.6v1.7" fill="none" stroke="#000" stroke-width=".17"/>
<circle cx="31.5" cy="139.4" r=".34" fill="#000080"/>
<circle cx="31.5" cy="139.4" r=".34" fill="none" stroke="#000080" stroke-width=".14"/>
<path d="M30.1 142.4h2.7M30.1 143.3h2.7M31.5 141.1v1.3M31.5 143.3v1.3" fill="none" stroke="#00f" stroke-width=".17"/>
<path d="M29.7 148h3.5M30.3 148.5h2.4M30.8 149.1h1.3M31.3 149.6h.3M31.5 146.3v1.7" fill="none" stroke="#800000" stroke-width=".17"/>
<circle cx="48.7" cy="96.4" r=".34" fill="#000080"/>
<circle cx="48.7" cy="96.4" r=".34" fill="none" stroke="#000080" stroke-width=".14"/>
<path d="M48.7 96.4v1.7M48.7 101.6v1.7" fill="none" stroke="#000" stroke-width=".17"/>
<circle cx="48.7" cy="96.4" r=".34" fill="#000080"/>
<circle cx="48.7" cy="96.4" r=".34" fill="none" stroke="#000080" stroke-width=".14"/>
<path d="M47.3 99.4h2.7M48.7 98.1v1.3M47.3 100.3h2.7M48.7 100.3v1.3" fill="none" stroke="#00f" stroke-width=".17"/>
<path d="M59 49.9v1.7" fill="none" stroke="#000080" stroke-width=".17"/>
<circle cx="59" cy="49.9" r=".34" fill="#000080"/>
<circle cx="59" cy="49.9" r=".34" fill="none" stroke="#000080" stroke-width=".14"/>
<path d="M73.1 69.2h13.8v5.2l-1.7 1.7h-12.1z" fill-rule="evenodd" fill="#e0ddd7"/>
<path d="M73.1 69.2h13.8v5.2l-1.7 1.7h-12.1z" fill="none" stroke="#bfbdba" stroke-width=".14"/>
<path d="M72.8 68.9h13.7v5.1l-1.7 1.7h-12z" fill-rule="evenodd" fill="#ffff96"/>
<path d="M72.8 68.9h13.7v5.1l-1.7 1.7h-12z" fill="none" stroke="#000" stroke-width=".14"/>
<path d="M84.8 74h1.7l-1.7 1.7z" fill="#f2f0d8"/>
<path d="M84.8 74h1.7l-1.7 1.7z" fill="none" stroke="#bfbdba" stroke-width=".14"/>
<path d="M73.3 69.2l.3 .5h-.7z" fill="#ffcc78"/>
<path d="M73.3 69.2l.3 .5h-.7z" fill="none" stroke="#300" stroke-width=".14"/>
<text font-size="5.5" fill="#000080" x="243.1" y="177.8">SimulaVR</text>
<text font-size="3.7" x="234.2" y="186.6">*</text>
<text font-size="3.3" x="231.1" y="192.9">B</text>
<text font-size="2.2" x="230.2" y="176.8">*</text>
<g font-size="1.9">
<text x="241.8" y="181.4">4e9922f87681b16e59cd91bc4cdcfc8c5407b6db</text>
<text x="262.2" y="181.4">52214014b9030e40583ea9b474cb6909de84</text>
<text x="247.9" y="195.8">DisplaySupplies.SchDoc</text>
<text x="280.1" y="195.8">4</text>
<text x="287" y="195.8">5</text>
</g>
<g font-size="1.6" fill="#000080">
<text x="68.3" y="35.6">L1</text>
<text x="68.3" y="39.8">4.7uH, 0.94A</text>
<text x="45" y="47.7">C2</text>
<text x="64.1" y="42.7">U1</text>
<text x="45" y="49.4">10 µF</text>
<text x="112.2" y="52.9">10 µF</text>
<text x="112.2" y="51.1">C4</text>
<text x="101.9" y="56.3">10 µF</text>
<text x="101.9" y="54.6">C5</text>
<text x="91.5" y="64.9">2.2 µF</text>
<text x="91.5" y="63.2">C6</text>
<text x="64.1" y="66.8">TPS65132AYFFR</text>
<text x="112.2" y="71.8">10 µF</text>
<text x="112.2" y="70.1">C7</text>
<text x="76.2" y="94.1">L2</text>
<text x="104.8" y="94.1">D1</text>
<text x="50.2" y="101">10 µF</text>
<text x="50.2" y="99.3">C8</text>
<text x="58.8" y="101">1 µF</text>
<text x="58.8" y="99.3">C14</text>
<text x="76.2" y="98.3">6.8uH, 1.1A</text>
<text x="104.8" y="99.7">PMEG6010AESBYL</text>
<text x="67.6" y="106.4">U2</text>
<text x="127.6" y="104.5">4.7 µF</text>
<text x="127.6" y="102.8">C9</text>
<text x="134.5" y="104.5">4.7 µF</text>
<text x="134.5" y="102.8">C10</text>
<text x="27.9" y="118.2">0.1 µF C11</text>
<text x="27.9" y="116.5">C3</text>
<text x="33" y="120">10 µF</text>
<text x="53.6" y="117.7">R2</text>
<text x="48.5" y="124.6">R424.3 kOhms</text>
<text x="50.2" y="121.2">R3</text>
<text x="53.6" y="120.8">0 Ohms</text>
<text x="48.5" y="127.7">0 Ohms</text>
<text x="67.6" y="135.6">LP8556TME-E09/NOPB</text>
<text x="33" y="142.4">C16</text>
<text x="33" y="144.1">0.1 µF</text>
<text x="48.5" y="148.7">R5</text>
<text x="62.4" y="146">IC1</text>
<text x="48.5" y="151.8">0 Ohms</text>
<text x="62.4" y="154.6">74AXP1T34GMH</text>
<text x="91.5" y="154.4">0.1 µF</text>
<text x="91.5" y="152.7">C15</text>
</g>
<g font-size="1.6" fill="#800000">
<text x="29" y="41">+5</text>
<text x="112.4" y="47.9">VSP</text>
<text x="50.4" y="50.5">DIS_EN</text>
<text x="117.5" y="48.7">VSP</text>
<text x="41.9" y="56.5">GND</text>
<text x="50.4" y="55.6">DIS_SCL</text>
<text x="50.4" y="57.3">DIS_SDA</text>
<text x="109" y="59.9">GND</text>
<text x="98.6" y="63.4">GND</text>
<text x="55.6" y="70.2">GND</text>
<text x="112.4" y="66.8">VSN</text>
<text x="117.5" y="67.6">VSN</text>
<text x="109" y="78.9">GND</text>
<text x="35.9" y="94.3">+5</text>
<text x="141.6" y="96.9">LED+</text>
<text x="17.7" y="112.4">DIS_EN</text>
<text x="47" y="109.8">GND</text>
<text x="55.6" y="108.1">GND</text>
<text x="134.8" y="111.5">GND</text>
<text x="105.5" y="117.6">LED1</text>
<text x="105.5" y="119.3">LED2</text>
<text x="24.6" y="125.3">GND</text>
<text x="40" y="125.3">PWM</text>
<text x="105.5" y="121">LED3</text>
<text x="105.5" y="122.7">LED4</text>
<text x="105.5" y="124.5">LED5</text>
<text x="29.8" y="128.7">GND</text>
<text x="48.7" y="129.6">DIS_SCL</text>
<text x="48.7" y="131.3">DIS_SDA</text>
<text x="105.5" y="126.2">LED6</text>
<text x="30.1" y="133.9">+1.8</text>
<text x="98.6" y="137.4">GND</text>
<text x="81.4" y="143.4">DIS_EN</text>
<text x="29.8" y="151.1">GND</text>
<text x="35.1" y="150.3">LEDPWM</text>
<text x="81.4" y="151.1">PWM</text>
<text x="55.6" y="163.2">GND</text>
<text x="88.3" y="163.2">GND</text>
</g>
<g font-size="1.6">
<text x="73.6" y="71.1">C_Fly capacitance</text>
<text x="73.6" y="72.8">must be less than</text>
<text x="73.6" y="74.5">C_Reg.</text>
</g>
<text font-size="1.6" fill="#f00" x="114.2" y="93.5">i</text>
<g font-size="1.5">
<text x="21.3" y="12.6">8</text>
<text x="57.8" y="12.6">7</text>
<text x="94.4" y="12.6">6</text>
<text x="131" y="12.6">5</text>
<text x="167.6" y="12.6">4</text>
<text x="204.1" y="12.6">3</text>
<text x="240.7" y="12.6">2</text>
<text x="277" y="12.6">1</text>
<text x="3.5" y="28.4">F</text>
<text x="292.6" y="28.4">F</text>
<text x="61.1" y="44.4">C1</text>
<text x="65.4" y="45.3">VIN</text>
<text x="76" y="45.3">SW</text>
<text x="81" y="47.9">E3</text>
<text x="81" y="44.4">D1</text>
<text x="61.2" y="51.3">A1</text>
<text x="61.2" y="49.6">B1</text>
<text x="65.4" y="52.2">ENN</text>
<text x="65.4" y="50.5">ENP</text>
<text x="74.2" y="48.7">OUTP</text>
<text x="75.2" y="53.9">REG</text>
<text x="75.2" y="52.2">REG</text>
<text x="81" y="53">D3</text>
<text x="81" y="51.3">E2</text>
<text x="3.4" y="59.9">E</text>
<text x="60.9" y="56.5">C2</text>
<text x="61" y="59.9">B3</text>
<text x="61" y="54.8">B2</text>
<text x="65.4" y="55.6">SCL</text>
<text x="65.4" y="57.4">SDA</text>
<text x="74.2" y="57.4">OUTN</text>
<text x="81" y="56.5">A2</text>
<text x="292.6" y="59.9">E</text>
<text x="60.9" y="63.4">D2</text>
<text x="61.2" y="61.6">E1</text>
<text x="65.4" y="64.2">AGND</text>
<text x="65.4" y="60.8">PGND</text>
<text x="65.4" y="62.5">PGND</text>
<text x="73.7" y="64.2">CFLY2</text>
<text x="73.9" y="62.5">CFLY1</text>
<text x="81" y="61.6">C3</text>
<text x="81" y="63.4">A3</text>
<text x="3.4" y="91.5">D</text>
<text x="292.5" y="91.5">D</text>
<text x="103.3" y="96.1">2</text>
<text x="110.3" y="96.1">1</text>
<text x="64.4" y="111.5">B4</text>
<text x="64.5" y="108.1">C1</text>
<text x="68.8" y="112.4">EN / VDDIO</text>
<text x="68.8" y="109">VDD</text>
<text x="89.7" y="110.7">SW</text>
<text x="89.7" y="109">SW</text>
<text x="94.8" y="109.9">A1</text>
<text x="94.8" y="108.1">B1</text>
<text x="94.8" y="113.3">C2</text>
<text x="64.3" y="118.4">C3</text>
<text x="64.5" y="115">D1</text>
<text x="68.8" y="119.3">FSET</text>
<text x="68.8" y="115.9">VLDO</text>
<text x="85.8" y="114.1">VBOOST</text>
<text x="88.4" y="119.3">LED5</text>
<text x="88.4" y="117.6">LED6</text>
<text x="94.8" y="118.4">E2</text>
<text x="94.8" y="116.7">E1</text>
<text x="3.4" y="123">C</text>
<text x="64.3" y="120.1">D2</text>
<text x="64.4" y="125.3">B3</text>
<text x="68.8" y="121">ISET</text>
<text x="88.4" y="121">LED4</text>
<text x="88.4" y="124.5">LED2</text>
<text x="88.6" y="122.7">LED1</text>
<text x="94.8" y="120.1">E3</text>
<text x="94.8" y="125.3">C4</text>
<text x="94.8" y="123.6">D4</text>
<text x="94.8" y="121.9">E4</text>
<text x="292.5" y="123">C</text>
<text x="64.4" y="128.8">A3</text>
<text x="64.4" y="130.5">A4</text>
<text x="68.8" y="129.6">SDA</text>
<text x="68.8" y="131.4">SCL</text>
<text x="68.8" y="126.2">PWM</text>
<text x="85.5" y="131.4">GND_SW</text>
<text x="88.4" y="126.2">LED3</text>
<text x="88.9" y="129.6">GND</text>
<text x="94.8" y="130.5">B2</text>
<text x="94.8" y="128.8">D3</text>
<text x="85.5" y="133.1">GND_SW</text>
<text x="94.8" y="132.2">A2</text>
<text x="60.3" y="149.4">2</text>
<text x="60.5" y="147.7">1</text>
<text x="63.6" y="148.5">VCCI</text>
<text x="68.9" y="148.5">VCCO</text>
<text x="75.9" y="149.4">5</text>
<text x="75.9" y="147.7">6</text>
<text x="3.4" y="154.6">B</text>
<text x="60.3" y="151.1">3</text>
<text x="63.6" y="150.3">A</text>
<text x="63.6" y="152">GND</text>
<text x="70.9" y="150.3">n.c.</text>
<text x="72.3" y="152">Y</text>
<text x="75.9" y="151.1">4</text>
<text x="292.6" y="154.6">B</text>
<text x="3.4" y="186.1">A</text>
<text x="292.5" y="186.1">A</text>
<text x="21.3" y="198.5">8</text>
<text x="57.8" y="198.5">7</text>
<text x="94.4" y="198.5">6</text>
<text x="131" y="198.5">5</text>
<text x="167.6" y="198.5">4</text>
<text x="204.1" y="198.5">3</text>
<text x="240.7" y="198.5">2</text>
<text x="277" y="198.5">1</text>
</g>
<text font-size="1.5" fill="#f00" x="115.8" y="93.5">HV (50V max)</text>
<g font-size="1.4">
<text x="231.1" y="12.7">4</text>
<text x="233.7" y="15.6">REVISION</text>
<text x="253.4" y="15.6">DESCRIPTION</text>
<text x="276.2" y="15.6">DATE</text>
<text x="283.2" y="15.6">APPROVED</text>
<text x="291.6" y="170.2" transform="rotate(90 291.6 170.2)">4</text>
</g>
<g font-size="1.2">
<text x="229.9" y="173.6">PROJECT</text>
<text x="205.6" y="176.8">ENG:</text>
<text x="205.6" y="179.4">DSN:</text>
<text x="210.4" y="177.9">*</text>
<text x="210.8" y="174.4">APPROVALS</text>
<text x="223.4" y="177.9">--/--/--</text>
<text x="224.2" y="174.4">DATE</text>
<text x="205.6" y="182">CHK:</text>
<text x="209.4" y="185.3">REFERENCE DOCUMENTS</text>
<text x="210.4" y="180.5">*</text>
<text x="210.4" y="182.9">*</text>
<text x="223.4" y="180.5">--/--/--</text>
<text x="223.4" y="183">--/--/--</text>
<text x="229.7" y="180.3">PROJECT REVISION:</text>
<text x="229.9" y="182.9">TITLE</text>
<text x="248.6" y="180.1">DOCUMENT REVISION:</text>
<text x="267.5" y="180.1">DESIGN ITEM:</text>
<text x="205.6" y="187.2">BOM:</text>
<text x="205.8" y="189.7">ASSY DWG:</text>
<text x="230.7" y="189.7">SIZE</text>
<text x="234.9" y="189.7">CAGE CODE</text>
<text x="244.3" y="189.7">DWG NO.</text>
<text x="287.4" y="189.7">REV</text>
<text x="205.6" y="192.3">FAB DWG:</text>
<text x="205.6" y="194.9">PCB DWG:</text>
<text x="229.7" y="194.9">SCALE:</text>
<text x="240.9" y="194.9">FILE NAME</text>
<text x="274.5" y="194.9">SHEET</text>
<text x="284.4" y="194.9">OF</text>
</g>
<g font-size=".9">
<text x="223" y="13.6">DWG. NO.</text>
<text x="228" y="13.6">REV. SHT.</text>
<text x="293.1" y="155.1" transform="rotate(90 293.1 155.1)">DWG. NO.</text>
<text x="293.1" y="167.1" transform="rotate(90 293.1 167.1)">REV. SHT.</text>
</g>
</svg>
